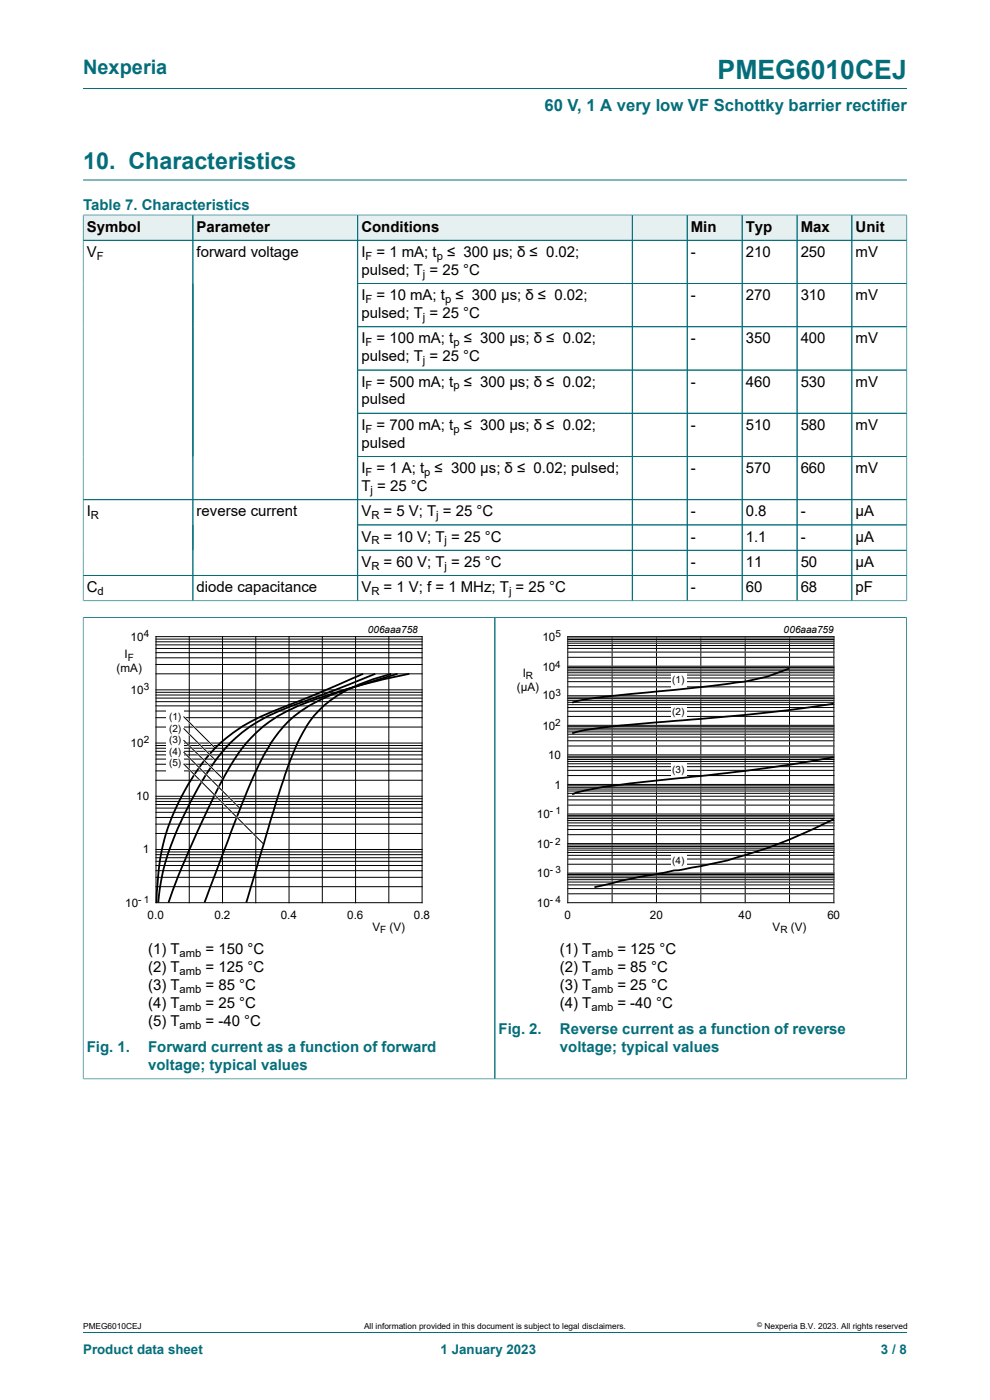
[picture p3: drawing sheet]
<svg xmlns="http://www.w3.org/2000/svg" width="210mm" height="297mm" viewBox="0 0 210 297" stroke-linecap="round" stroke-linejoin="round" font-family="sans-serif">
<path d="M17.6 18.8h174.8M17.6 38.2h174.8" fill="none" stroke="#036e7a" stroke-width=".21"/>
<path d="M17.7 45.7h23.2v5.2h-23.2z" fill="#e6f0f1"/>
<path d="M17.6 45.5v5.5h23.3v-5.4h-23.3" fill="none" stroke="#036e7a" stroke-width=".21"/>
<path d="M41 45.7h34.8v5.2h-34.8z" fill="#e6f0f1"/>
<path d="M40.9 45.6h35v5.4h-35z" fill="none" stroke="#036e7a" stroke-width=".21"/>
<path d="M75.9 45.7h58.1v5.2h-58.1z" fill="#e6f0f1"/>
<path d="M75.9 45.6h58.2v5.4h-58.2z" fill="none" stroke="#036e7a" stroke-width=".21"/>
<path d="M134.2 45.7h11.5v5.2h-11.5z" fill="#e6f0f1"/>
<path d="M134.1 45.6h11.7v5.4h-11.7z" fill="none" stroke="#036e7a" stroke-width=".21"/>
<path d="M145.8 45.7h11.5v5.2h-11.5z" fill="#e6f0f1"/>
<path d="M145.8 45.6h11.6v5.4h-11.6z" fill="none" stroke="#036e7a" stroke-width=".21"/>
<path d="M157.5 45.7h11.5v5.2h-11.5z" fill="#e6f0f1"/>
<path d="M157.4 45.6h11.7v5.4h-11.7z" fill="none" stroke="#036e7a" stroke-width=".21"/>
<path d="M169.1 45.7h11.5v5.2h-11.5z" fill="#e6f0f1"/>
<path d="M169.1 45.6h11.6v5.4h-11.6z" fill="none" stroke="#036e7a" stroke-width=".21"/>
<path d="M180.8 45.7h11.5v5.2h-11.5z" fill="#e6f0f1"/>
<g fill="none" stroke="#036e7a" stroke-width=".21">
<path d="M17.6 51h174.8M17.6 45.7v81.8M17.7 45.6h174.7M40.9 45.7v81.8M75.9 45.7v81.8M134.1 45.7v81.8M145.8 45.7v81.8M157.4 45.7v81.8M169.1 45.7v81.8M180.7 45.6v81.9M192.4 45.5v82M75.9 60.1h116.5"/>
<path d="M75.9 69.3h116.5M75.9 78.5h116.5M75.9 87.7h116.5M75.9 96.8h116.5M17.6 106h174.8M75.9 111.4h116.5M75.9 116.7h116.5M17.6 127.5h174.8M17.6 131h87.4v97.9h-87.4M17.6 122.1h174.8M17.6 130.9v98.1"/>
</g>
<path d="M20.4 132.2h81.8v66.4h-81.8z" fill="none" stroke="#fff" stroke-width=".21"/>
<g fill="none" stroke="#000" stroke-width=".21">
<path d="M33.1 135.1h56.4v56.4h-56.4zM33.1 139.6h56.4M33.1 138.5h56.4M33.1 137.6h56.4M33.1 136.8h56.4M33.1 136.2h56.4M33.1 135.6h56.4M40.1 135.1v56.4M47.2 135.1v56.4M54.3 135.1v56.4M61.3 135.1v56.4M68.4 135.1v56.4"/>
<path d="M75.4 135.1v56.4M82.5 135.1v56.4M33.1 159.4h56.4M33.1 158.7h56.4M33.1 158.2h56.4M33.1 157.6h56.4M33.1 154.2h56.4M33.1 152.3h56.4M33.1 150.8h56.4M33.1 149.7h56.4M33.1 148.9h56.4M33.1 148.1h56.4"/>
<path d="M33.1 147.4h56.4M33.1 146.9h56.4M33.1 146.3h56.4M33.1 142.9h56.4M33.1 141h56.4M33.1 176.8h56.4M33.1 174.8h56.4M33.1 173.4h56.4M33.1 172.3h56.4M33.1 171.4h56.4M33.1 170.7h56.4M33.1 170h56.4"/>
<path d="M33.1 169.4h56.4M33.1 168.9h56.4M33.1 165.5h56.4M33.1 163.5h56.4M33.1 162.1h56.4M33.1 161h56.4M33.1 160.1h56.4M33.1 188.1h56.4M33.1 186.1h56.4M33.1 184.7h56.4M33.1 183.6h56.4M33.1 182.7h56.4"/>
<path d="M33.1 182h56.4M33.1 181.3h56.4M33.1 180.7h56.4M33.1 180.2h56.4"/>
</g>
<path d="M77 142.9l-10.5 4.6-5.7 2.2a41.1 41.1 0 0 0-14 7.9 46.3 46.3 0 0 0-13.5 31.6l-.1 2.3M79.6 142.9l-11.4 4.6a95.3 95.3 0 0 0-12 4.7 30.8 30.8 0 0 0-12.5 12.2 78.7 78.7 0 0 0-9.1 20.3l-.6 3.4-.4 3.4M83 142.9a38 38 0 0 0-13 5.7 25.4 25.4 0 0 0-8.3 12.4 636.7 636.7 0 0 0-9.5 30.5M84.3 142.9l-7.5 2.3a112.7 112.7 0 0 0-15.9 5.7 29.9 29.9 0 0 0-13.1 13.5 219.1 219.1 0 0 0-12.1 27.1M86.8 142.9a81.8 81.8 0 0 0-19.2 5.7 24.8 24.8 0 0 0-11.5 11.3 218.3 218.3 0 0 0-9.3 22.5l-3.4 9.1" fill="none" stroke="#000" stroke-width=".38"/>
<path d="M35.4 150.4h3.6v13.4h-3.6z" fill="#fff"/>
<path d="M39 159.6l11.7 11.7M39 157.1l8.1 8M39 154.6l6.5 6.5M39 152.1l6.4 6.4M39 162.1l16.7 16.8" fill="none" stroke="#fff" stroke-width=".38"/>
<path d="M120.4 135.1v56.4M129.8 135.1v56.4M139.3 135.1v56.4M148.7 135.1v56.4M158.1 135.1v56.4M167.5 135.1v56.4M176.9 135.1v56.4M39 159.6l11.9 11.9M39 157.1l8.3 8.1M39 154.6l6.7 6.7M39 152.1l6.7 6.6M39 162.1l16.9 17" fill="none" stroke="#000" stroke-width=".21"/>
<path d="M192.3 130.9v98.1M192.4 131h-87.4v97.9h87.4" fill="none" stroke="#036e7a" stroke-width=".21"/>
<path d="M107.7 132.2h81.9v66.4h-81.9z" fill="none" stroke="#fff" stroke-width=".21"/>
<path d="M120.4 191.5h56.5z" fill="#fff"/>
<path d="M120.4 191.5h56.5" fill="none" stroke="#000" stroke-width=".21"/>
<path d="M120.4 189.6h56.5z" fill="#fff"/>
<path d="M120.4 189.6h56.5" fill="none" stroke="#000" stroke-width=".21"/>
<path d="M120.4 188.5h56.5z" fill="#fff"/>
<path d="M120.4 188.5h56.5" fill="none" stroke="#000" stroke-width=".21"/>
<path d="M120.4 187.7h56.5z" fill="#fff"/>
<path d="M120.4 187.7h56.5" fill="none" stroke="#000" stroke-width=".21"/>
<path d="M120.4 187.1h56.5z" fill="#fff"/>
<path d="M120.4 187.1h56.5" fill="none" stroke="#000" stroke-width=".21"/>
<path d="M120.4 186.6h56.5z" fill="#fff"/>
<path d="M120.4 186.6h56.5" fill="none" stroke="#000" stroke-width=".21"/>
<path d="M120.4 186.2h56.5z" fill="#fff"/>
<path d="M120.4 186.2h56.5" fill="none" stroke="#000" stroke-width=".21"/>
<path d="M120.4 185.8h56.5z" fill="#fff"/>
<path d="M120.4 185.8h56.5" fill="none" stroke="#000" stroke-width=".21"/>
<path d="M120.4 185.5h56.5z" fill="#fff"/>
<path d="M120.4 185.5h56.5" fill="none" stroke="#000" stroke-width=".21"/>
<path d="M120.4 185.2h56.5z" fill="#fff"/>
<path d="M120.4 185.2h56.5" fill="none" stroke="#000" stroke-width=".21"/>
<path d="M120.4 183.3h56.5z" fill="#fff"/>
<path d="M120.4 183.3h56.5" fill="none" stroke="#000" stroke-width=".21"/>
<path d="M120.4 182.2h56.5z" fill="#fff"/>
<path d="M120.4 182.2h56.5" fill="none" stroke="#000" stroke-width=".21"/>
<path d="M120.4 181.5h56.5z" fill="#fff"/>
<path d="M120.4 181.5h56.5" fill="none" stroke="#000" stroke-width=".21"/>
<path d="M120.4 180.8h56.5z" fill="#fff"/>
<path d="M120.4 180.8h56.5" fill="none" stroke="#000" stroke-width=".21"/>
<path d="M120.4 180.3h56.5z" fill="#fff"/>
<path d="M120.4 180.3h56.5" fill="none" stroke="#000" stroke-width=".21"/>
<path d="M120.4 179.9h56.5z" fill="#fff"/>
<path d="M120.4 179.9h56.5" fill="none" stroke="#000" stroke-width=".21"/>
<path d="M120.4 179.6h56.5z" fill="#fff"/>
<path d="M120.4 179.6h56.5" fill="none" stroke="#000" stroke-width=".21"/>
<path d="M120.4 179.2h56.5z" fill="#fff"/>
<path d="M120.4 179.2h56.5" fill="none" stroke="#000" stroke-width=".21"/>
<path d="M120.4 179h56.5z" fill="#fff"/>
<path d="M120.4 179h56.5" fill="none" stroke="#000" stroke-width=".21"/>
<path d="M120.4 177.1h56.5z" fill="#fff"/>
<path d="M120.4 177.1h56.5" fill="none" stroke="#000" stroke-width=".21"/>
<path d="M120.4 176h56.5z" fill="#fff"/>
<path d="M120.4 176h56.5" fill="none" stroke="#000" stroke-width=".21"/>
<path d="M120.4 175.2h56.5z" fill="#fff"/>
<path d="M120.4 175.2h56.5" fill="none" stroke="#000" stroke-width=".21"/>
<path d="M120.4 174.6h56.5z" fill="#fff"/>
<path d="M120.4 174.6h56.5" fill="none" stroke="#000" stroke-width=".21"/>
<path d="M120.4 174.1h56.5z" fill="#fff"/>
<path d="M120.4 174.1h56.5" fill="none" stroke="#000" stroke-width=".21"/>
<path d="M120.4 173.7h56.5z" fill="#fff"/>
<path d="M120.4 173.7h56.5" fill="none" stroke="#000" stroke-width=".21"/>
<path d="M120.4 173.3h56.5z" fill="#fff"/>
<path d="M120.4 173.3h56.5" fill="none" stroke="#000" stroke-width=".21"/>
<path d="M120.4 173h56.5z" fill="#fff"/>
<path d="M120.4 173h56.5" fill="none" stroke="#000" stroke-width=".21"/>
<path d="M120.4 172.7h56.5z" fill="#fff"/>
<path d="M120.4 172.7h56.5" fill="none" stroke="#000" stroke-width=".21"/>
<path d="M120.4 170.8h56.5z" fill="#fff"/>
<path d="M120.4 170.8h56.5" fill="none" stroke="#000" stroke-width=".21"/>
<path d="M120.4 169.7h56.5z" fill="#fff"/>
<path d="M120.4 169.7h56.5" fill="none" stroke="#000" stroke-width=".21"/>
<path d="M120.4 168.9h56.5z" fill="#fff"/>
<path d="M120.4 168.9h56.5" fill="none" stroke="#000" stroke-width=".21"/>
<path d="M120.4 168.3h56.5z" fill="#fff"/>
<path d="M120.4 168.3h56.5" fill="none" stroke="#000" stroke-width=".21"/>
<path d="M120.4 167.8h56.5z" fill="#fff"/>
<path d="M120.4 167.8h56.5" fill="none" stroke="#000" stroke-width=".21"/>
<path d="M120.4 167.4h56.5z" fill="#fff"/>
<path d="M120.4 167.4h56.5" fill="none" stroke="#000" stroke-width=".21"/>
<path d="M120.4 167h56.5z" fill="#fff"/>
<path d="M120.4 167h56.5" fill="none" stroke="#000" stroke-width=".21"/>
<path d="M120.4 166.7h56.5z" fill="#fff"/>
<path d="M120.4 166.7h56.5" fill="none" stroke="#000" stroke-width=".21"/>
<path d="M120.4 166.4h56.5z" fill="#fff"/>
<path d="M120.4 166.4h56.5" fill="none" stroke="#000" stroke-width=".21"/>
<path d="M120.4 164.5h56.5z" fill="#fff"/>
<path d="M120.4 164.5h56.5" fill="none" stroke="#000" stroke-width=".21"/>
<path d="M120.4 163.4h56.5z" fill="#fff"/>
<path d="M120.4 163.4h56.5" fill="none" stroke="#000" stroke-width=".21"/>
<path d="M120.4 162.6h56.5z" fill="#fff"/>
<path d="M120.4 162.6h56.5" fill="none" stroke="#000" stroke-width=".21"/>
<path d="M120.4 162h56.5z" fill="#fff"/>
<path d="M120.4 162h56.5" fill="none" stroke="#000" stroke-width=".21"/>
<path d="M120.4 161.5h56.5z" fill="#fff"/>
<path d="M120.4 161.5h56.5" fill="none" stroke="#000" stroke-width=".21"/>
<path d="M120.4 161.1h56.5z" fill="#fff"/>
<path d="M120.4 161.1h56.5" fill="none" stroke="#000" stroke-width=".21"/>
<path d="M120.4 160.8h56.5z" fill="#fff"/>
<path d="M120.4 160.8h56.5" fill="none" stroke="#000" stroke-width=".21"/>
<path d="M120.4 160.4h56.5z" fill="#fff"/>
<path d="M120.4 160.4h56.5" fill="none" stroke="#000" stroke-width=".21"/>
<path d="M120.4 160.1h56.5z" fill="#fff"/>
<path d="M120.4 160.1h56.5" fill="none" stroke="#000" stroke-width=".21"/>
<path d="M120.4 158.3h56.5z" fill="#fff"/>
<path d="M120.4 158.3h56.5" fill="none" stroke="#000" stroke-width=".21"/>
<path d="M120.4 157.2h56.5z" fill="#fff"/>
<path d="M120.4 157.2h56.5" fill="none" stroke="#000" stroke-width=".21"/>
<path d="M120.4 156.4h56.5z" fill="#fff"/>
<path d="M120.4 156.4h56.5" fill="none" stroke="#000" stroke-width=".21"/>
<path d="M120.4 155.8h56.5z" fill="#fff"/>
<path d="M120.4 155.8h56.5" fill="none" stroke="#000" stroke-width=".21"/>
<path d="M120.4 155.3h56.5z" fill="#fff"/>
<path d="M120.4 155.3h56.5" fill="none" stroke="#000" stroke-width=".21"/>
<path d="M120.4 154.8h56.5z" fill="#fff"/>
<path d="M120.4 154.8h56.5" fill="none" stroke="#000" stroke-width=".21"/>
<path d="M120.4 154.5h56.5z" fill="#fff"/>
<path d="M120.4 154.5h56.5" fill="none" stroke="#000" stroke-width=".21"/>
<path d="M120.4 154.2h56.5z" fill="#fff"/>
<path d="M120.4 154.2h56.5" fill="none" stroke="#000" stroke-width=".21"/>
<path d="M120.4 153.9h56.5z" fill="#fff"/>
<path d="M120.4 153.9h56.5" fill="none" stroke="#000" stroke-width=".21"/>
<path d="M120.4 152h56.5z" fill="#fff"/>
<path d="M120.4 152h56.5" fill="none" stroke="#000" stroke-width=".21"/>
<path d="M120.4 150.9h56.5z" fill="#fff"/>
<path d="M120.4 150.9h56.5" fill="none" stroke="#000" stroke-width=".21"/>
<path d="M120.4 150.1h56.5z" fill="#fff"/>
<path d="M120.4 150.1h56.5" fill="none" stroke="#000" stroke-width=".21"/>
<path d="M120.4 149.5h56.5z" fill="#fff"/>
<path d="M120.4 149.5h56.5" fill="none" stroke="#000" stroke-width=".21"/>
<path d="M120.4 149h56.5z" fill="#fff"/>
<path d="M120.4 149h56.5" fill="none" stroke="#000" stroke-width=".21"/>
<path d="M120.4 148.6h56.5z" fill="#fff"/>
<path d="M120.4 148.6h56.5" fill="none" stroke="#000" stroke-width=".21"/>
<path d="M120.4 148.2h56.5z" fill="#fff"/>
<path d="M120.4 148.2h56.5" fill="none" stroke="#000" stroke-width=".21"/>
<path d="M120.4 147.9h56.5z" fill="#fff"/>
<path d="M120.4 147.9h56.5" fill="none" stroke="#000" stroke-width=".21"/>
<path d="M120.4 147.6h56.5z" fill="#fff"/>
<path d="M120.4 147.6h56.5" fill="none" stroke="#000" stroke-width=".21"/>
<path d="M120.4 145.7h56.5z" fill="#fff"/>
<path d="M120.4 145.7h56.5" fill="none" stroke="#000" stroke-width=".21"/>
<path d="M120.4 144.6h56.5z" fill="#fff"/>
<path d="M120.4 144.6h56.5" fill="none" stroke="#000" stroke-width=".21"/>
<path d="M120.4 143.8h56.5z" fill="#fff"/>
<path d="M120.4 143.8h56.5" fill="none" stroke="#000" stroke-width=".21"/>
<path d="M120.4 143.2h56.5z" fill="#fff"/>
<path d="M120.4 143.2h56.5" fill="none" stroke="#000" stroke-width=".21"/>
<path d="M120.4 142.7h56.5z" fill="#fff"/>
<path d="M120.4 142.7h56.5" fill="none" stroke="#000" stroke-width=".21"/>
<path d="M120.4 142.3h56.5z" fill="#fff"/>
<path d="M120.4 142.3h56.5" fill="none" stroke="#000" stroke-width=".21"/>
<path d="M120.4 141.9h56.5z" fill="#fff"/>
<path d="M120.4 141.9h56.5" fill="none" stroke="#000" stroke-width=".21"/>
<path d="M120.4 141.6h56.5z" fill="#fff"/>
<path d="M120.4 141.6h56.5" fill="none" stroke="#000" stroke-width=".21"/>
<path d="M120.4 141.3h56.5z" fill="#fff"/>
<path d="M120.4 141.3h56.5" fill="none" stroke="#000" stroke-width=".21"/>
<path d="M120.4 139.4h56.5z" fill="#fff"/>
<path d="M120.4 139.4h56.5" fill="none" stroke="#000" stroke-width=".21"/>
<path d="M120.4 138.3h56.5z" fill="#fff"/>
<path d="M120.4 138.3h56.5" fill="none" stroke="#000" stroke-width=".21"/>
<path d="M120.4 137.6h56.5z" fill="#fff"/>
<path d="M120.4 137.6h56.5" fill="none" stroke="#000" stroke-width=".21"/>
<path d="M120.4 136.9h56.5z" fill="#fff"/>
<path d="M120.4 136.9h56.5" fill="none" stroke="#000" stroke-width=".21"/>
<path d="M120.4 136.5h56.5z" fill="#fff"/>
<path d="M120.4 136.5h56.5" fill="none" stroke="#000" stroke-width=".21"/>
<path d="M120.4 136h56.5z" fill="#fff"/>
<path d="M120.4 136h56.5" fill="none" stroke="#000" stroke-width=".21"/>
<path d="M120.4 135.7h56.5z" fill="#fff"/>
<path d="M120.4 135.7h56.5" fill="none" stroke="#000" stroke-width=".21"/>
<path d="M120.4 135.3h56.5z" fill="#fff"/>
<path d="M120.4 135.3h56.5" fill="none" stroke="#000" stroke-width=".21"/>
<path d="M120.4 135.1h56.5z" fill="#fff"/>
<path d="M120.4 135.1h56.5" fill="none" stroke="#000" stroke-width=".21"/>
<g fill="#fff">
<path d="M142.3 142.9h3.3v3.1h-3.3z"/>
<path d="M142.3 149.6h3.3v3.1h-3.3z"/>
<path d="M142.3 161.8h3.3v3.2h-3.3z"/>
<path d="M142.3 181.3h3.3v3.1h-3.3z"/>
</g>
<path d="M167.4 141.8a43.6 43.6 0 0 1-13.1 3.3l-16.9 1.8a156.4 156.4 0 0 0-15.1 1.8l-.9 .4M176.9 149.3a525.9 525.9 0 0 1-37.7 3.9l-1.8 .2a132.4 132.4 0 0 0-15.1 1.9l-.9 .3M176.9 160.6a543.1 543.1 0 0 1-41.4 5.4l-7.5 .9a35.6 35.6 0 0 0-6.6 1.6M176.9 173.8a106.9 106.9 0 0 1-28.3 10l-7.5 1.3a163 163 0 0 0-15 3.1" fill="none" stroke="#000" stroke-width=".38"/>
<path d="M17.6 131.1v97.7M17.7 131h174.6M105 131.1v97.7M192.3 131.1v97.7M17.7 228.9h174.6M17.6 282.6h174.8" fill="none" stroke="#036e7a" stroke-width=".21"/>
<text font-size="5.6" fill="#036e7a" x="152.2" y="16.8">PMEG6010CEJ</text>
<text font-size="4.9" fill="#036e7a" x="17.6" y="35.9">10. Characteristics</text>
<text font-size="4.2" fill="#036e7a" x="17.6" y="15.6">Nexperia</text>
<text font-size="3.5" fill="#036e7a" x="115.5" y="23.7">60 V, 1 A very low VF Schottky barrier rectifier</text>
<g font-size="3.2" fill="#036e7a">
<text x="17.6" y="44.5">Table 7. Characteristics</text>
<text x="105.8" y="219.4">Fig. 2.</text>
<text x="118.8" y="219.4">Reverse current as a function of reverse</text>
<text x="18.4" y="223.2">Fig. 1.</text>
<text x="31.4" y="223.2">Forward current as a function of forward</text>
<text x="31.4" y="227">voltage; typical values</text>
<text x="118.8" y="223.2">voltage; typical values</text>
</g>
<g font-size="3.2">
<text x="18.4" y="49.1">Symbol</text>
<text x="41.7" y="49.1">Parameter</text>
<text x="76.7" y="49.1">Conditions</text>
<text x="146.5" y="49.1">Min</text>
<text x="158.2" y="49.1">Typ</text>
<text x="169.8" y="49.1">Max</text>
<text x="181.5" y="49.1">Unit</text>
<text x="18.4" y="54.5">V</text>
<text x="41.7" y="54.5">forward voltage</text>
<text x="76.7" y="54.5">I</text>
<text x="76.7" y="58.3">pulsed; T = 25 °C</text>
<text x="79.9" y="54.5">= 1 mA; t ≤ 300 µs; δ ≤ 0.02;</text>
<text x="146.5" y="54.5">-</text>
<text x="158.2" y="54.5">210</text>
<text x="169.8" y="54.5">250</text>
<text x="181.5" y="54.5">mV</text>
<text x="76.7" y="63.7">I</text>
<text x="79.9" y="63.7">= 10 mA; t ≤ 300 µs; δ ≤ 0.02;</text>
<text x="146.5" y="63.7">-</text>
<text x="158.2" y="63.7">270</text>
<text x="169.8" y="63.7">310</text>
<text x="181.5" y="63.7">mV</text>
<text x="76.7" y="67.5">pulsed; T = 25 °C</text>
<text x="76.7" y="72.8">I</text>
<text x="76.7" y="76.6">pulsed; T = 25 °C</text>
<text x="79.9" y="72.8">= 100 mA; t ≤ 300 µs; δ ≤ 0.02;</text>
<text x="146.5" y="72.8">-</text>
<text x="158.2" y="72.8">350</text>
<text x="169.8" y="72.8">400</text>
<text x="181.5" y="72.8">mV</text>
<text x="76.7" y="82">I</text>
<text x="79.9" y="82">= 500 mA; t ≤ 300 µs; δ ≤ 0.02;</text>
<text x="146.5" y="82">-</text>
<text x="158.2" y="82">460</text>
<text x="169.8" y="82">530</text>
<text x="181.5" y="82">mV</text>
<text x="76.7" y="85.8">pulsed</text>
<text x="76.7" y="91.2">I</text>
<text x="76.7" y="95">pulsed</text>
<text x="79.9" y="91.2">= 700 mA; t ≤ 300 µs; δ ≤ 0.02;</text>
<text x="146.5" y="91.2">-</text>
<text x="158.2" y="91.2">510</text>
<text x="169.8" y="91.2">580</text>
<text x="181.5" y="91.2">mV</text>
<text x="76.7" y="100.3">I</text>
<text x="79.9" y="100.3">= 1 A; t ≤ 300 µs; δ ≤ 0.02; pulsed;</text>
<text x="146.5" y="100.3">-</text>
<text x="158.2" y="100.3">570</text>
<text x="169.8" y="100.3">660</text>
<text x="181.5" y="100.3">mV</text>
<text x="76.7" y="104.2">T = 25 °C</text>
<text x="18.4" y="109.5">I</text>
<text x="41.7" y="109.5">reverse current</text>
<text x="76.7" y="109.5">V</text>
<text x="81.4" y="109.5">= 5 V; T = 25 °C</text>
<text x="146.5" y="109.5">-</text>
<text x="158.2" y="109.5">0.8</text>
<text x="169.8" y="109.5">-</text>
<text x="181.5" y="109.5">µA</text>
<text x="76.7" y="114.9">V</text>
<text x="81.4" y="114.9">= 10 V; T = 25 °C</text>
<text x="146.5" y="114.9">-</text>
<text x="158.2" y="114.9">1.1</text>
<text x="169.8" y="114.9">-</text>
<text x="181.5" y="114.9">µA</text>
<text x="18.4" y="125.6">C</text>
<text x="41.7" y="125.6">diode capacitance</text>
<text x="76.7" y="120.2">V</text>
<text x="76.7" y="125.6">V</text>
<text x="81.4" y="120.2">= 60 V; T = 25 °C</text>
<text x="81.4" y="125.6">= 1 V; f = 1 MHz; T = 25 °C</text>
<text x="146.5" y="120.2">-</text>
<text x="146.5" y="125.6">-</text>
<text x="158.2" y="120.2">11</text>
<text x="158.2" y="125.6">60</text>
<text x="169.8" y="120.2">50</text>
<text x="169.8" y="125.6">68</text>
<text x="181.5" y="120.2">µA</text>
<text x="181.5" y="125.6">pF</text>
<text x="31.4" y="202.4">(1) T</text>
<text x="43.6" y="202.4">= 150 °C</text>
<text x="118.8" y="202.4">(1) T</text>
<text x="131" y="202.4">= 125 °C</text>
<text x="31.4" y="206.2">(2) T</text>
<text x="43.6" y="206.2">= 125 °C</text>
<text x="118.8" y="206.2">(2) T</text>
<text x="131" y="206.2">= 85 °C</text>
<text x="31.4" y="210">(3) T</text>
<text x="31.4" y="213.8">(4) T</text>
<text x="43.6" y="210">= 85 °C</text>
<text x="43.6" y="213.8">= 25 °C</text>
<text x="118.8" y="213.8">(4) T</text>
<text x="118.8" y="210">(3) T</text>
<text x="131" y="213.8">= -40 °C</text>
<text x="131" y="210">= 25 °C</text>
<text x="31.4" y="217.6">(5) T</text>
<text x="43.6" y="217.6">= -40 °C</text>
</g>
<g font-size="2.8" fill="#036e7a">
<text x="17.6" y="287.2">Product data sheet</text>
<text x="93.5" y="287.2">1 January 2023</text>
<text x="186.9" y="287.2">3 / 8</text>
</g>
<g font-size="2.5">
<text x="27.7" y="135.9">10</text>
<text x="115" y="135.9">10</text>
<text x="24.7" y="142.6">(mA)</text>
<text x="26.4" y="139.6">I</text>
<text x="110.9" y="143.6">I</text>
<text x="115" y="142.4">10</text>
<text x="27.7" y="147.2">10</text>
<text x="109.7" y="146.6">(µA)</text>
<text x="115" y="148.4">10</text>
<text x="115" y="154.9">10</text>
<text x="27.7" y="158.4">10</text>
<text x="116.3" y="161">10</text>
<text x="117.6" y="167.3">1</text>
<text x="28.9" y="169.7">10</text>
<text x="113.9" y="173.5">10</text>
<text x="113.9" y="179.9">10</text>
<text x="30.3" y="181">1</text>
<text x="113.9" y="186">10</text>
<text x="26.6" y="192.3">10</text>
<text x="31.3" y="194.9">0.0</text>
<text x="45.5" y="194.9">0.2</text>
<text x="59.6" y="194.9">0.4</text>
<text x="73.7" y="194.9">0.6</text>
<text x="79" y="197.4">V</text>
<text x="82.6" y="197.4">(V)</text>
<text x="87.8" y="194.9">0.8</text>
<text x="113.9" y="192.3">10</text>
<text x="119.7" y="194.9">0</text>
<text x="137.8" y="194.9">20</text>
<text x="156.6" y="194.9">40</text>
<text x="163.9" y="197.4">V</text>
<text x="167.8" y="197.4">(V)</text>
<text x="175.5" y="194.9">60</text>
</g>
<g font-size="2.4">
<text x="20.5" y="55.1">F</text>
<text x="77.5" y="55.1">F</text>
<text x="89.7" y="58.9">j</text>
<text x="92.6" y="55.1">p</text>
<text x="77.5" y="64.3">F</text>
<text x="94.4" y="64.3">p</text>
<text x="89.7" y="68.1">j</text>
<text x="77.5" y="73.4">F</text>
<text x="89.7" y="77.3">j</text>
<text x="96.2" y="73.4">p</text>
<text x="77.5" y="82.6">F</text>
<text x="96.2" y="82.6">p</text>
<text x="77.5" y="91.8">F</text>
<text x="96.2" y="91.8">p</text>
<text x="77.5" y="101">F</text>
<text x="90" y="101">p</text>
<text x="78.6" y="104.8">j</text>
<text x="19.3" y="110.1">R</text>
<text x="78.8" y="110.1">R</text>
<text x="92.6" y="110.1">j</text>
<text x="78.8" y="115.5">R</text>
<text x="94.3" y="115.5">j</text>
<text x="78.8" y="120.9">R</text>
<text x="94.3" y="120.9">j</text>
<text x="20.7" y="126.2">d</text>
<text x="78.8" y="126.2">R</text>
<text x="108" y="126.2">j</text>
<text x="38.1" y="203">amb</text>
<text x="125.5" y="203">amb</text>
<text x="38.1" y="206.8">amb</text>
<text x="125.5" y="206.8">amb</text>
<text x="38.1" y="210.6">amb</text>
<text x="38.1" y="214.4">amb</text>
<text x="125.5" y="214.4">amb</text>
<text x="125.5" y="210.6">amb</text>
<text x="38.1" y="218.3">amb</text>
</g>
<g font-size="2.1">
<text x="30.5" y="135.1">4</text>
<text x="78.1" y="134.2">006aaa758</text>
<text x="117.8" y="135.1">5</text>
<text x="166.2" y="134.2">006aaa759</text>
<text x="27.1" y="140.1">F</text>
<text x="117.8" y="141.7">4</text>
<text x="30.5" y="146.4">3</text>
<text x="111.6" y="144.1">R</text>
<text x="117.8" y="147.7">3</text>
<text x="142.6" y="145">(1)</text>
<text x="35.9" y="152.7">(1)</text>
<text x="35.9" y="155.2">(2)</text>
<text x="117.8" y="154.1">2</text>
<text x="142.6" y="151.6">(2)</text>
<text x="30.5" y="157.7">2</text>
<text x="35.9" y="157.6">(3)</text>
<text x="35.9" y="160.1">(4)</text>
<text x="35.9" y="162.6">(5)</text>
<text x="142.6" y="163.9">(3)</text>
<text x="116.6" y="172.8">- 1</text>
<text x="116.6" y="179.2">- 2</text>
<text x="116.6" y="185.3">- 3</text>
<text x="142.6" y="183.4">(4)</text>
<text x="29.3" y="191.6">- 1</text>
<text x="116.6" y="191.6">- 4</text>
<text x="80.7" y="197.9">F</text>
<text x="165.5" y="197.9">R</text>
</g>
<g font-size="1.8">
<text x="17.6" y="282">PMEG6010CEJ</text>
<text x="77.2" y="282">All information provided in this document is subject to legal disclaimers.</text>
<text x="162.2" y="282">Nexperia B.V. 2023. All rights reserved</text>
</g>
<text font-size="1.4" x="160.6" y="281.6">©</text>
</svg>
